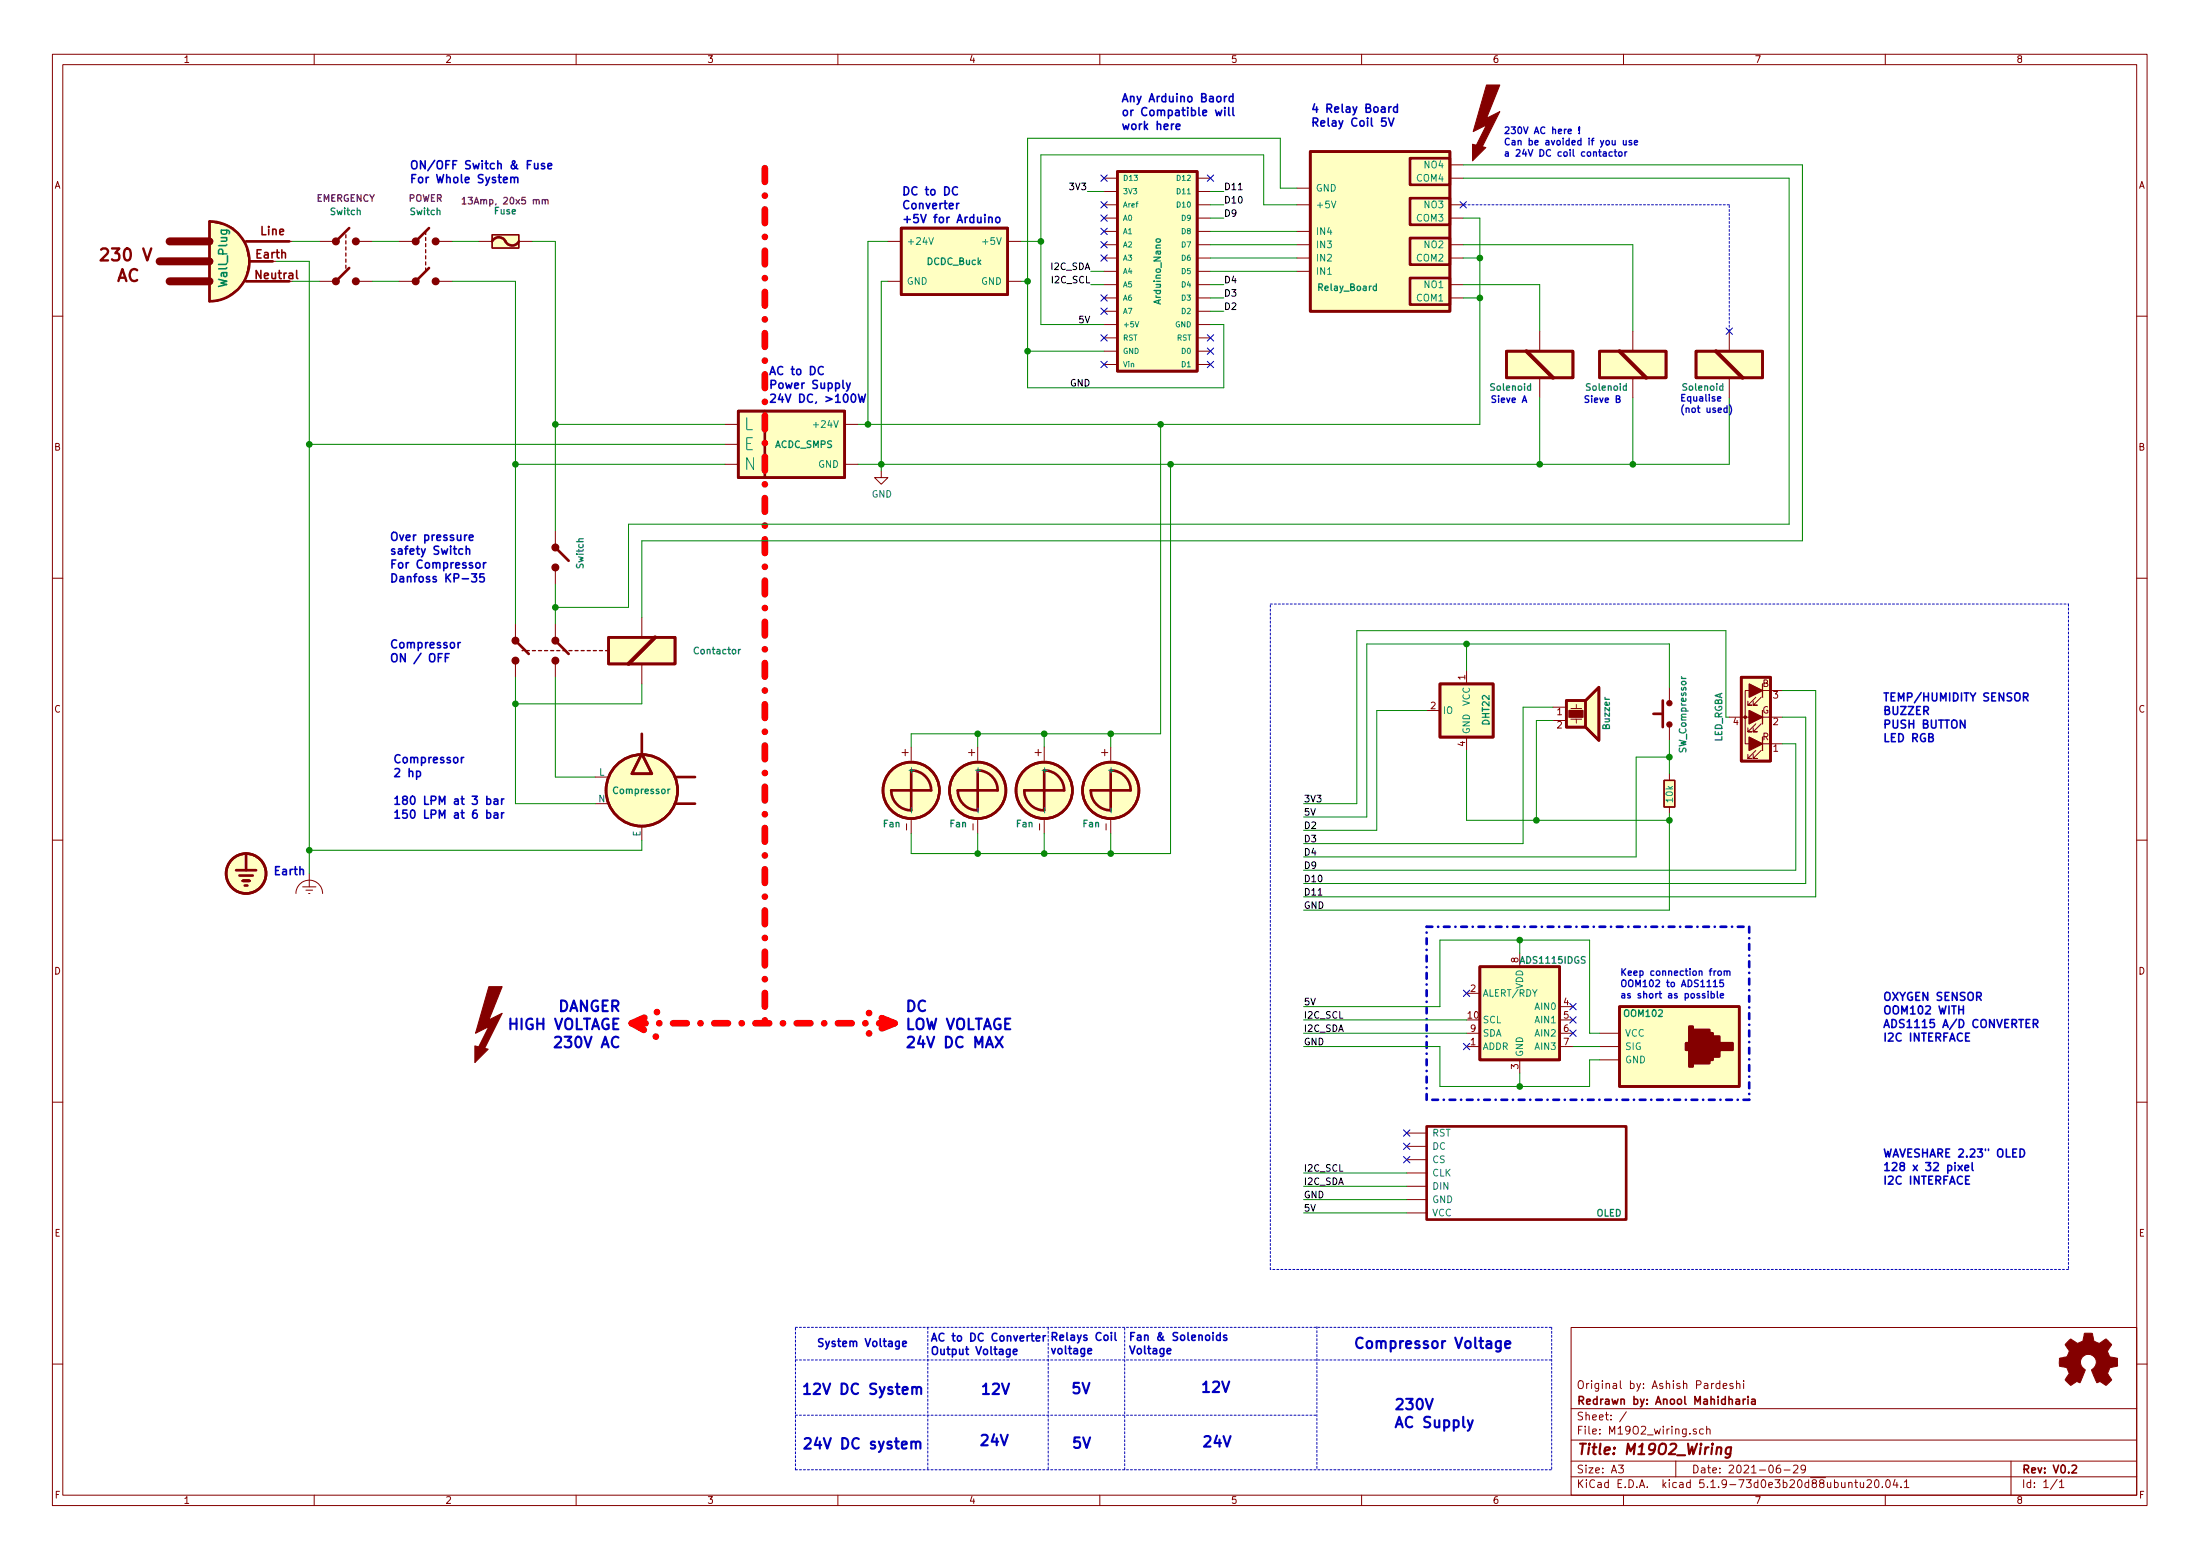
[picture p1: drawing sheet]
<svg xmlns="http://www.w3.org/2000/svg" width="297mm" height="210mm" viewBox="0 0 297 210" stroke-linecap="round" stroke-linejoin="round" font-family="sans-serif">
<g fill="none" stroke="#840000" stroke-width=".14">
<path d="M7.1 7.3h282.8v195.9h-282.8zM8.5 8.7h280v193.1h-280zM42.4 7.3v1.4M77.8 7.3v1.4M113.1 7.3v1.4M148.5 7.3v1.4M183.8 7.3v1.4M219.2 7.3v1.4M254.5 7.3v1.4M34.1 35.3h3.2M36.3 38h3.2M36.3 32.6h3.2"/>
<path d="M43.1 38h1.8M43.1 32.6h1.8M48.5 38h1.8M48.5 32.6h1.8M53.9 38h1.8M53.9 32.6h1.8M59.3 38h1.8M59.3 32.6h1.8M64.7 32.6h1.8M70 32.6h1.8M119.9 38h1.8M119.9 32.6h1.8"/>
<path d="M136 38h1.8M136 32.6h1.8M149.1 27.6h1.8M149.1 34.8h1.8M149.1 29.4h1.8M149.1 24h1.8M149.1 36.6h1.8M149.1 33h1.8M149.1 31.2h1.8M149.1 38.4h1.8M149.1 25.8h1.8M161.6 27.6h1.8"/>
<path d="M161.6 34.8h1.8M161.6 29.4h1.8M161.6 24h1.8M161.6 36.6h1.8M161.6 33h1.8M161.6 31.2h1.8M161.6 38.4h1.8M161.6 25.8h1.8M175.1 27.6h1.8M175.1 34.8h1.8M175.1 25.4h1.8M175.1 36.6h1.8"/>
<path d="M175.1 33h1.8M175.1 31.2h1.8M195.8 27.6h1.8M195.8 34.8h1.8M195.8 29.4h1.8M195.8 24h1.8M195.8 33h1.8M195.8 38.4h1.8M195.8 22.2h1.8M7.1 42.7h1.4M97.9 57.3h1.8M97.9 60h1.8"/>
<path d="M114 57.3h1.8M149.1 40.2h1.8M149.1 43.8h1.8M149.1 42h1.8M149.1 47.4h1.8M149.1 49.2h1.8M149.1 45.6h1.8M161.6 40.2h1.8M161.6 43.8h1.8M161.6 42h1.8M161.6 47.4h1.8M161.6 49.2h1.8"/>
<path d="M161.6 45.6h1.8M195.8 40.2h1.8M207.9 44.7v2.7M207.9 51v2.7M220.5 44.7v2.7M220.5 51v2.7M233.5 44.7v2.7M233.5 51v2.7M288.5 42.7h1.4M7.1 78h1.4M75 71.6v1.8M75 77v1.8"/>
<path d="M97.9 62.7h1.8M114 62.7h1.8M119 63.6v.9h.9l-.9 .9-.9-.9h.9M288.5 78h1.4M69.6 84.2v1.8M69.6 89.6v1.8M75 84.2v1.8M75 89.6v1.8M86.7 83.3v2.7M86.7 89.6v2.7M192.6 95.9h1.8M198 90.5v1.8"/>
<path d="M198 99.5v1.8M209.7 95.4h1.8M209.7 97.2h1.8M212.1 97.1h1.4M212.1 95.6h1.4M212.8 95.1v.5M212.8 97.1v.5M225.4 92.7v1.8M225.4 98.1v1.8M233.5 96.8h7.2M236.2 95.9v1.8zM236.2 97.7h.1"/>
<path d="M236.2 99.5v1.8zM237.1 94.1l-1.1 1.1h.5h-.5v-.6M237.1 97.7l-1.1 1.1h.5h-.5v-.6M237.8 94.1l-1.1 1.1h.6h-.6v-.6M237.8 97.7l-1.1 1.1h.6h-.6v-.6M238 95.9v1.8M238 99.5v1.8M240.7 93.2h-5.1v7.2h5.1M7.1 113.4h1.4M40.9 119.7h1.8M41.8 117.9v1.8M80.4 104.9h1.8"/>
<path d="M80.4 108.5h1.8M86.7 111.6v1.8M123 100.8v1.8M123 110.7v1.8M132 100.8v1.8M132 110.7v1.8M141 100.8v1.8M141 110.7v1.8M150 100.8v1.8M150 110.7v1.8M225.4 104.4v.9M225.4 108.9v.9"/>
<path d="M236.2 101.3h.1M237.1 101.3l-1.1 1.1h.5h-.5v-.6M237.8 101.3l-1.1 1.1h.6h-.6v-.6M288.5 113.4h1.4M40 120.6a1.8 1.8 0 0 1 1.8-1.8 1.8 1.8 0 0 1 1.8 1.8M41.3 120.1h.9M41.7 120.6h.1M198 139.4h1.8M198 134.1h1.8M205.2 128.7v1.8M210.6 139.4h1.8M210.6 135.8h1.8"/>
<path d="M210.6 137.6h1.8M216 139.4h2.7M7.1 148.7h1.4M189.9 158.3h2.7M189.9 156.5h2.7M189.9 154.7h2.7M189.9 152.9h2.7M198 141.2h1.8M205.2 143v1.8M210.6 141.2h1.8M216 143h2.7M216 141.2h2.7"/>
<path d="M288.5 148.7h1.4M189.9 160.1h2.7M189.9 161.9h2.7M189.9 163.7h2.7M212.1 179.1h76.4v22.7h-76.4zM7.1 184.1h1.4M212.1 199.3h76.4M212.1 197.2h76.4M212.1 194.3h76.4M212.1 190.1h76.4M218.5 197.7h.7l-.4 .4 .3 .1v.5l-.1 .1-.5-.1M219.6 190.5l-.9 1.4"/>
<path d="M226.3 197.2v2.1M229 192.9a.25 .25 0 0 0-.4 .1l.2 .2h.2l.1 .1-.2 .2h-.3M230 192.9l-.3-.1-.2 .2 .1 .5h.4M230.4 192.9h.1a.26 .26 0 0 1 .4 .1v.5M230.4 192.5v1M232.2 186.7h-.3l-.2 .2v.4l.2 .1 .3-.1M232.2 186.3v1.1M232.7 187.1l.5-.2-.1-.2h-.3l-.1 .1v.5h.4M234 186.7a.25 .25 0 0 0-.4 .2l.4 .3-.1 .2-.3-.1M234.5 186.8l.1-.1h.3v.7M234.5 186.3v1.1M235.4 186.3v.1"/>
<path d="M235.4 186.7v.7M240.3 197.7l-.3 .1a.68 .68 0 0 0 0 1l.4-.1v-.4l-.2-.2-.3 .1-.1 .1M240.9 198.4h.8M242.2 197.8l.4-.1 .1 .1v.2l-.6 .8h.6M243.8 198.2l-.2 .2h-.2l-.2-.2 .1-.4 .3-.1 .1 .1a.8 .8 0 0 1-.1 .9l-.3 .1M250.6 199.7v.9l.2 .2M252.1 199.8l.4-.1 .2 .3-.7 .8h.7M253.2 199.7h.2a.67 .67 0 0 1 0 1.1 .58 .58 0 0 1-.2-1.1zM254.7 199.7h.2a.56 .56 0 0 1 .3 .5 .56 .56 0 0 1-.3 .6 .71 .71 0 0 1-.2-1.1zM255.9 199.6l-.3 .8h.7M271.5 197.2v4.6M277.8 199.6l-.9 1.4"/>
<path d="M288.5 184.1h1.4M42.4 201.8v1.4M77.8 201.8v1.4M113.1 201.8v1.4M148.5 201.8v1.4M183.8 201.8v1.4M219.2 201.8v1.4M249.6 200.1h.2h.2l.1 .7M249.6 200.1v.7M250.4 200.1h.4M251.2 200.1v.6l.3 .1 .1-.1M251.6 200.1v.7"/>
<path d="M254.2 200.7v.1M254.5 201.8v1.4M256.1 200.1v.7M256.7 200.7v.1M257.1 200l.3-.3v1.1M257.1 200.8h.6M278.1 200l.3-.3v1.1M278.1 200.8h.6"/>
</g>
<path d="M235.4 188.8v.7M235.7 188.8l-.2 .1-.1 .1M236 188.5v.1M236 188.8v.7M236.5 188.9h.4l.1 .6M237 189.1h-.4l-.1 .2 .1 .2h.4M279.8 197.8l.4-.1 .1 .1 .1 .2-.7 .8h.7" fill="none" stroke="#840000" stroke-width=".22"/>
<path d="M233.7 195.3l-.2 1.3a.4 .4 0 0 1-.5 .1M233.7 195.4a.48 .48 0 0 0-.7 .2v.4l.1 .2h.1h.4" fill="none" stroke="#840000" stroke-width=".29"/>
<g fill="#ffffc2" stroke="#ffffc2" stroke-width=".14">
<path d="M224.7 105.3h1.4v3.6h-1.4z"/>
<path d="M86.7 101.7l1.3 2.7h-2.7z"/>
<path d="M218.7 135.8h16.1v10.8h-16.1z"/>
<path d="M82.2 86h8.9v3.6h-8.9z"/>
<path d="M176.9 20.5h18.9v21.5h-18.9z"/>
<path d="M199.8 130.5h10.8v12.5h-10.8z"/>
<path d="M66.5 31.7h3.5v1.8h-3.5z"/>
<path d="M235.1 91.4h3.9v11.3h-3.9z"/>
<path d="M229 47.4h9v3.6h-9z"/>
<path d="M211.5 94.5h2.6v3.6h-2.6z"/>
<path d="M214.1 94.5l1.8-1.8v7.2l-1.8-1.8z"/>
<path d="M194.4 92.3h7.2v7.2h-7.2z"/>
<path d="M28.3 29.9l2.2 .4 .9 .5 .9 .9 .9 1.3 .5 2.3-.5 2.2-.9 1.4-1.8 1.3-1.3 .5h-.9z"/>
<path d="M203.4 47.4h9v3.6h-9z"/>
<path d="M150.9 23.1h10.7v27h-10.7z"/>
<path d="M216 47.4h8.9v3.6h-8.9z"/>
<path d="M99.7 55.5h14.3v9h-14.3z"/>
<path d="M121.7 30.8h14.3v9h-14.3z"/>
<circle cx="86.7" cy="106.7" r="4.8"/>
<circle cx="132" cy="106.7" r="3.8"/>
<circle cx="141" cy="106.7" r="3.8"/>
<circle cx="150" cy="106.7" r="3.8"/>
<circle cx="123" cy="106.7" r="3.8"/>
<circle cx="33.2" cy="117.9" r="2.69"/>
</g>
<g fill="none" stroke="#840000" stroke-width=".18">
<path d="M28.3 29.9l2.2 .4 .9 .5 .9 .9 .9 1.3 .5 2.3-.5 2.2-.9 1.4-1.8 1.3-1.3 .5h-.9zM44.9 38h.4M44.9 32.6h.4M48 38h.5M48 32.6h.5M55.7 38h.4M55.7 32.6h.4M58.8 38h.5M58.8 32.6h.5M66.5 31.7h3.5v1.8h-3.5zM75 73.4v.5M75 76.6v.4"/>
<path d="M69.6 86v.5M69.6 89.2v.4M75 86v.5M75 89.2v.4M238 92.3v1.8M238 95.9v1.8M238 99.5v1.8M224.7 105.3h1.4v3.6h-1.4z"/>
</g>
<g fill="none" stroke="#840000" stroke-width=".36">
<path d="M28.3 29.9v10.8M28.3 29.9a5.4 5.4 0 0 1 5.4 5.4 5.4 5.4 0 0 1-5.4 5.4M33.2 38h5.9M33.2 32.6h5.9M33.7 35.3h3.1M47.1 36.2l-1.8 1.8M47.1 30.8l-1.8 1.8M57.9 30.8l-1.8 1.8M57.9 36.2l-1.8 1.8M66.5 32.6a1.05 1.05 0 0 1 1-.6 1.05 1.05 0 0 1 .9 .8 1 1 0 0 0 1.6-.2M121.7 30.8h14.3v9h-14.3zM150.9 23.1h10.7v27h-10.7z"/>
<path d="M176.9 20.5h18.9v21.5h-18.9zM190.4 21.4h5.4v3.5h-5.4zM190.4 26.7h5.4v3.6h-5.4zM190.4 32.1h5.4v3.6h-5.4zM190.4 37.5h5.4v3.6h-5.4zM99.7 55.5h14.3v9h-14.3zM103.3 55.5v9M203.4 47.4h9v3.6h-9zM216 47.4h8.9v3.6h-8.9zM229 47.4h9v3.6h-9zM75 73.9l1.8 1.8M69.6 86.5l1.8 1.8"/>
<path d="M75 86.5l1.8 1.8M82.2 86h8.9v3.6h-8.9zM86.7 99v2.7M194.4 92.3h7.2v7.2h-7.2zM211.5 94.5h2.6v3.6h-2.6zM214.1 94.5l1.8-1.8v7.2l-1.8-1.8M223.2 96.3h1.3M224.5 94.5v3.6M235.1 91.4h3.9v11.3h-3.9zM31.9 117.4h2.7M32.3 118.2h1.8M33 119.5h.4"/>
<path d="M33.2 115.2v2.2M33.7 118.9h-.9h.9M86.7 101.7l1.3 2.7h-2.7zM91.1 108.5h2.7M91.1 104.9h2.7M123 104a2.7 2.7 0 0 1 2.7 2.7h-5.4a2.7 2.7 0 0 0 2.7 2.7zM132 104a2.7 2.7 0 0 1 2.7 2.7h-5.4a2.7 2.7 0 0 0 2.7 2.7zM141 104a2.7 2.7 0 0 1 2.7 2.7h-5.4a2.7 2.7 0 0 0 2.7 2.7zM150 104a2.7 2.7 0 0 1 2.7 2.7h-5.4a2.7 2.7 0 0 0 2.7 2.7zM199.8 130.5h10.8v12.5h-10.8zM218.7 135.8h16.1v10.8h-16.1zM192.6 152h27v12.6h-27z"/>
<circle cx="33.2" cy="117.9" r="2.69"/>
<circle cx="86.7" cy="106.7" r="4.8"/>
<circle cx="123" cy="106.7" r="3.8"/>
<circle cx="132" cy="106.7" r="3.8"/>
<circle cx="141" cy="106.7" r="3.8"/>
<circle cx="150" cy="106.7" r="3.8"/>
</g>
<g fill="#840000" stroke="#840000" stroke-width=".18">
<path d="M236.2 92.3l1.8 .9-1.8 .9z"/>
<path d="M236.2 95.9l1.8 .9-1.8 .9z"/>
<path d="M236.2 99.5l1.8 .9-1.8 .9z"/>
<path d="M211.8 95.9h1.9v.9h-1.9z"/>
<circle cx="45.3" cy="38" r=".45"/>
<circle cx="48" cy="38" r=".45"/>
<circle cx="56.1" cy="32.6" r=".45"/>
<circle cx="58.8" cy="32.6" r=".45"/>
<circle cx="56.1" cy="38" r=".45"/>
<circle cx="58.8" cy="38" r=".45"/>
<circle cx="75" cy="86.5" r=".45"/>
<circle cx="75" cy="89.2" r=".45"/>
<circle cx="69.6" cy="86.5" r=".45"/>
<circle cx="69.6" cy="89.2" r=".45"/>
<circle cx="75" cy="73.9" r=".45"/>
<circle cx="75" cy="76.6" r=".45"/>
<circle cx="45.3" cy="32.6" r=".45"/>
<circle cx="48" cy="32.6" r=".45"/>
</g>
<path d="M228.1 138.5h.4v.5h2.3v.4h.4v.5h.9v.9h1.8v.9h-1.8v.9h-.9v.4h-.4v.5h-2.3v.4h-.4v-2.2h-.5v-.9h.5z" fill="#840000" stroke="#840000" stroke-width=".36"/>
<path d="M206.1 47.4l3.6 3.6M218.7 47.4l3.6 3.6M231.7 47.4l3.6 3.6M88.5 86l-3.6 3.6" fill="none" stroke="#840000" stroke-width=".54"/>
<path d="M125.4 32.1l.3 .9 .3-.9M179.8 27.1l.3 1 .3-1M109.8 57.3h.7M153.3 43.4l.2 .7 .3-.7M123.1 109v.7M132.1 109v.7M141 109v.7M150 109v.7" fill="none" stroke="#008484" stroke-width=".14"/>
<path d="M62.4 26.9l.3-.3v.9M62.4 27.5h.5M73.6 27.1l.1-.2 .3 .1v.5" fill="none" stroke="#840084" stroke-width=".18"/>
<g fill="#840000" stroke="#840000" stroke-width=".14">
<path d="M198.8 19.5l1.8 .4-1.8 1.8z"/>
<path d="M200.7 11.5h1.8l-1.8 4.5 1.8-.9-2.7 5.4h-.9l1.8-3.6-1.8 .9z"/>
<path d="M64.1 141.1l1.8 .5-1.8 1.8z"/>
<path d="M66 133.2h1.8l-1.8 4.4 1.8-.9-2.7 5.4h-.9l1.8-3.6-1.8 .9z"/>
<path d="M279.2 181.1l.4-.4 .6 .4a.44 .44 0 0 0 .7 0l.3-.1 .2-1.1h1.1l.1 .4a.8 .8 0 0 0 .5 .9l.3 .1 1-.6 .7 .7-.3 .5a.53 .53 0 0 0-.1 .9l.1 .3 1.1 .2v1.1l-1 .2h-.1a.84 .84 0 0 0-.1 1l.4 .6-.3 .4-.5 .4-.5-.4a.38 .38 0 0 0-.6 0l-.8-1.7a1.65 1.65 0 0 0 .6-1.3 1.09 1.09 0 0 0-1.8-.5 1.09 1.09 0 0 0 .4 1.8l-.7 1.6a.28 .28 0 0 1-.2 .1 .28 .28 0 0 1-.3-.2l-.8 .6-.7-.7-.1-.1 .6-.8-.2-.4a.5 .5 0 0 0-.6-.5l-.5-.2v-1l.3-.1a.79 .79 0 0 0 .8-.5 .51 .51 0 0 0-.1-.8l-.3-.5z"/>
<circle cx="235.6" cy="96.8" r=".18"/>
<circle cx="225.4" cy="94.9" r=".36"/>
<circle cx="225.4" cy="97.8" r=".36"/>
</g>
<path d="M21.6 35.3h6.7M22.9 38h5.4M22.9 32.6h5.4" fill="none" stroke="#840000" stroke-width="1.1"/>
<path d="M46.7 31.7v4.9M57.5 31.2v5.4M82.2 87.8h-11.7" fill="none" stroke="#600008" stroke-width=".18" stroke-dasharray=".4 .4"/>
<path d="M85.3 138.1l4.1-1.8M85.3 138.1l4.1 2.2M85.3 138.1h35.9M120.8 138.1l-4.5 1.8M120.8 138.1l-4.5-1.8" fill="none" stroke="#f00" stroke-width=".9" stroke-dasharray="1.8 1.8 0 1.8"/>
<g fill="none" stroke="#0000c2" stroke-width=".14" stroke-dasharray=".3 .3">
<path d="M233.5 27.6h-35.9M233.5 44.7v-17.1M171.5 81.5h107.8M279.3 81.5v89.8M107.4 179.1h102.1M125.3 179.1v19.2M141.5 179.1v19.2M151.9 179.2v19.1M171.5 171.3v-89.8M177.8 179v19.3M209.5 179.1v19.2M279.3 171.3h-107.8"/>
<path d="M107.4 198.3v-19.3M107.4 198.3h102.1M107.4 191h70.4M107.4 183.5h102"/>
</g>
<path d="M103.3 22.7v116.7" fill="none" stroke="#f90000" stroke-width=".9" stroke-dasharray="1.8 1.8 0 1.8"/>
<path d="M192.6 125.1h43.6M236.2 125.1v23.3M192.6 148.4v-23.3M236.2 148.4h-43.6" fill="none" stroke="#0000c2" stroke-width=".36" stroke-dasharray=".8 .8 0 .8"/>
<g fill="none" stroke="#008400" stroke-width=".14">
<path d="M37.3 35.3h4.5v82.6M39.5 32.6h3.6M39.5 38h3.6M50.3 32.6h3.6M50.3 38h3.6M61.1 32.6h3.6M61.1 38h8.5v46.2M71.8 32.6h3.2v39M119.9 32.6h-2.7v24.7M119.9 38h-.9v25.6M137.8 32.6h2.7M137.8 38h.9"/>
<path d="M146.8 25.8h2.3M147.3 38.4h1.8M147.3 36.6h1.8M163.4 25.8h1.8M163.4 27.6h1.8M163.4 29.4h1.8M163.4 38.4h1.8M163.4 36.6h11.7M163.4 34.8h11.7M163.4 33h11.7M163.4 31.2h11.7M175.1 25.4h-2.2v-6.7h-34.2v33.6h26.5v-8.5h-1.8"/>
<path d="M175.1 27.6h-4.5v-6.7h-30.1v22.9h8.6M197.6 24h44v46.7h-156.7v11.3h-9.9M197.6 29.4h2.2v27.9h-84M197.6 38.4h10.3v6.3M197.6 34.8h2.2M197.6 33h22.9v11.7M197.6 22.2h45.8v50.8h-156.7v10.3M41.8 60h56.1M75 57.3h22.9M138.7 47.4h10.4M156.7 57.3v41.7h-33.7v1.8M163.4 40.2h1.8"/>
<path d="M163.4 42h1.8M197.6 40.2h2.2M207.9 53.7v9M220.5 53.7v9M233.5 53.7v9h-117.7M69.6 62.7h28.3M75 78.8v5.4M158 62.7v52.5h-35v-2.7M69.6 91.4v17.1h10.8M75 91.4v13.5h5.4M86.7 92.3v2.7h-17.1M132 99v1.8"/>
<path d="M141 99v1.8M150 99v1.8M192.6 95.9h-6.7v16.1h-9.9M198 86.9v3.6M209.7 95.4h-4.1v18.4h-29.6M209.7 97.2h-2.3v13.5M225.4 92.7v-5.8h-40.9v23.4h-8.5M225.4 99.9v4.5M233.5 96.8h-.5v-11.7h-49.8v23.4h-7.2M240.7 96.8h3.1v22.4h-67.8M240.7 93.2h4.5v27.8h-69.2M86.7 113.4v1.3h-44.9"/>
<path d="M132 112.5v2.7M141 112.5v2.7M150 112.5v2.7M198 101.3v9.4h27.4M225.4 102.2h-4.5v13.4h-44.9M225.4 109.8v13h-49.4M240.7 100.4h1.8v17h-66.5M176 135.8h18.4v-8.9h20.2v12.5h1.4M176 139.4h22M176 137.6h22M205.2 126.9v1.8M176 141.2h18.4v5.4h20.2v-3.6h1.4"/>
<path d="M176 158.3h13.9M205.2 144.8v1.8M212.4 141.2h3.6M176 163.7h13.9M176 161.9h13.9M176 160.1h13.9"/>
</g>
<g fill="none" stroke="#0000c2" stroke-width=".18">
<path d="M211.7 17.7h.5l-.1-.2-.2-.1-.2 .2 .1 .4h.3M213.2 17.9v.1M213.2 17.1v.6M219.2 19v.5l.2 .1 .2-.1M219.6 19v.6M220.3 19h-.2l-.2 .1 .1 .1 .3 .1v.2h-.4M220.7 19.3l.4-.1v-.2h-.3l-.1 .1v.4h.4M217.7 20.5h-.3l-.2 .2 .1 .3h.4M217.9 20.5h.4M218.1 20.2v.8l.2 .1M218.6 20.5h.2l.2 .2v.2l-.2 .2-.2-.1-.1-.1zM219.4 20.5v.6"/>
<path d="M219.7 20.5l-.3 .2M205.5 54.3l.3-.9 .3 .9M218.2 53.8h.4l.1-.3-.5-.1v.9h.4l.2-.2v-.1l-.3-.2M231.9 53.8h.4v-.2l-.3-.1-.1 .2v.4h.4M233.5 54.6a.99 .99 0 0 1 0 1.4M231 134.1h.3l.2 .1-.1 .4h-.4M231.3 132.5l.3-.2v.9M231.3 133.2h.6M231.9 133.8v.8l.1 .1M232 131.1l.2-.1 .2 .2-.1 .4h-.2l-.2-.1zM232.3 134.4l.4-.1v-.2h-.3l-.1 .1v.4h.4M232.7 132.3h-.5v.4l.1-.1 .4 .1v.4l-.2 .1-.3-.1"/>
<path d="M232.8 131.1l.1-.1 .2 .1 .1 .5M232.8 131v.6M233.2 131.2l.1-.2 .2 .1 .1 .5"/>
</g>
<g fill="none" stroke="#0000c2" stroke-width=".22">
<path d="M158.8 17.1l.5-.1v-.2l-.3-.1-.2 .2 .1 .5h.4M164.1 14.9l.2 .7 .2-.5 .2 .5 .3-.7M165.4 14.9v.7M165.9 14.5v.9l.2 .2M166.5 13.1l-.4-.1-.1 .2v.3l.1 .2h.4M166.5 14.5v.9l.1 .2M166.5 12.6v1.1M187.1 15.9h-.5l-.1 .5 .2-.1 .4 .1 .1 .1-.1 .4-.2 .1-.4-.1M187.5 15.9l.3 1.1 .4-1.1M187.8 14.4l-.2 .1-.1 .1M188.7 14.5l-.3-.1-.3 .2v.3l.2 .2h.4M188.7 14.1v1.1"/>
<path d="M69 24l.1-.1 .3 .1 .1 .7M69.5 24.1l.1-.2 .3 .1v.7M72.2 22.1v.6l.3 .1 .1-.1M72.6 22.1v.7M73.5 22.1a.25 .25 0 0 0-.4 .1l.1 .2 .3 .1 .1 .1-.2 .2-.3-.1M74 22.4l.5-.1-.1-.2h-.3l-.1 .1v.5h.4M129.3 25.3a.45 .45 0 0 0-.6 0 .45 .45 0 0 0-.1 .5 .41 .41 0 0 0 .2 .5 .41 .41 0 0 0 .5-.1M129.5 27.4l-.2 .1-.1 .2M133.5 29.4h.1a.25 .25 0 0 1 .4 .1v.5M134.5 29.4l.1-.1 .4 .1v.4l-.1 .2h-.3l-.1-.1zM111.2 49.5a.45 .45 0 0 0-.6 .1 .45 .45 0 0 0-.1 .5 .41 .41 0 0 0 .2 .4 .41 .41 0 0 0 .5-.1M114.3 51.7l.2 .7"/>
<path d="M114.8 51.7l-.4 1-.1 .1M115 53.3l.2-.1a.58 .58 0 0 1 .2 1l-.1 .1a.61 .61 0 0 1-.3-1zM115.9 53.2l.3 1.1 .2-.8 .2 .8 .2-1.1M63 74.2l.1-.1h.3v.7M63 73.7v1.1M63.4 72.6l.5-.2-.1-.1-.3-.1-.1 .2v.5h.4M63.7 77.4h.7l-.4 .5h.2l.2 .2-.1 .3-.2 .1h-.3l-.1-.1M65.3 75.9v.8M65.3 77.4h-.5v.6l.1-.1h.4l.1 .2-.1 .3-.1 .1-.4-.1M65.6 75.9l-.2 .1-.1 .1M59.7 88.2h-.5v1.1M60.1 88.7h.4"/>
<path d="M60.7 88.2h-.6v1.1M62.2 86.7l-.3 .1v.1M273.2 94.1l.5-.1 .1-.1v-.3l-.6-.1v1.1M273.5 94.1l.3 .5M56.3 104.1h.3l.2 .2v.3l-.1 .2h-.4M62.6 102.2l-.2 .1-.1 .1M65.7 107.9l.4-.1 .2 .2v.3l-.2 .2h-.4M65.7 109.7h.4l.2 .2v.3l-.2 .2h-.4M65.7 107.5v1M65.7 109.3v1.1M66.7 107.9h.5v.6M66.7 109.7h.5v.7"/>
<path d="M67.2 108.1h-.4l-.1 .2v.2h.1h.4M67.2 109.9l-.4 .1-.1 .1v.3h.1h.4M67.7 107.8v.7M67.7 109.7v.7M68 107.8l-.2 .1-.1 .1M68 109.7h-.2l-.1 .2M264.5 136.3h.6M265.1 135.8v1M274.1 137.6h-.5v1.1h.5M274.5 138.1h.5l.1-.2v-.2l-.6-.1v1.1M274.8 138.1l.3 .6M264.4 157.3l.5 .7"/>
<path d="M264.9 157.3l-.5 .7M265.3 157.6l.5-.1v-.2h-.3l-.2 .1v.5h.5M266.3 156.9v.9l.1 .2M272.7 155.1a.54 .54 0 0 1 .7 .5 .54 .54 0 0 1-.7 .5zM150.1 179.8v.1M150.6 179.8v.9l.1 .2M164.7 179.8v1.1M121.9 181.4l.5-.1-.1-.2-.3-.1-.1 .2v.5h.4M136.8 182.4l.5-.1v-.2h-.3l-.2 .1 .1 .5h.4M139.9 180.6l.5-.1v-.2h-.3l-.2 .1v.5h.5M140.9 180.3v.7M141.2 180.3h-.2l-.1 .2"/>
<path d="M146.9 182.3l.5-.1-.1-.2h-.3l-.1 .1v.6h.4M164.7 180.2h-.3l-.2 .2 .1 .4h.4M165.6 180.2a.25 .25 0 0 0-.4 .1l.1 .2 .3 .2-.1 .2-.3-.1"/>
</g>
<path d="M134.4 139.9l1 1.4M135.4 139.9l-1 1.4M74.9 140l.2-.1h.4a.37 .37 0 0 1 .2 .6l-.8 .8h.9M123 194.7a.35 .35 0 0 1 .7 0v.8M123.2 187.3a.34 .34 0 0 1 .6 .1v.7M123.7 194.7l.2-.2 .3 .1 .1 .9M123.8 187.4a.34 .34 0 0 1 .5-.2l.1 .9M192.5 188.8l.5 1.4 .4-1.4M198.9 191.7l-.5 1.3-.2 .1M202.6 181v1.1a.38 .38 0 0 1-.6 .2M202.6 181.1l-.4-.1-.2 .3v.4l.1 .2h.1h.4M203.2 181.4l.7-.1-.1-.2-.4-.1-.2 .2 .1 .7h.1h.4" fill="none" stroke="#0000c2" stroke-width=".29"/>
<g fill="#008400" stroke="#008400" stroke-width=".18">
<circle cx="220.5" cy="62.7" r=".36"/>
<circle cx="75" cy="82" r=".36"/>
<circle cx="198" cy="86.9" r=".36"/>
<circle cx="140.5" cy="32.6" r=".36"/>
<circle cx="138.7" cy="38" r=".36"/>
<circle cx="225.4" cy="102.2" r=".36"/>
<circle cx="199.8" cy="34.8" r=".36"/>
<circle cx="117.2" cy="57.3" r=".36"/>
<circle cx="207.4" cy="110.7" r=".36"/>
<circle cx="199.8" cy="40.2" r=".36"/>
<circle cx="207.9" cy="62.7" r=".36"/>
<circle cx="75" cy="57.3" r=".36"/>
<circle cx="141" cy="115.2" r=".36"/>
<circle cx="132" cy="115.2" r=".36"/>
<circle cx="41.8" cy="114.7" r=".36"/>
<circle cx="132" cy="99" r=".36"/>
<circle cx="41.8" cy="60" r=".36"/>
<circle cx="141" cy="99" r=".36"/>
<circle cx="205.2" cy="126.9" r=".36"/>
<circle cx="150" cy="99" r=".36"/>
<circle cx="156.7" cy="57.3" r=".36"/>
<circle cx="138.7" cy="47.4" r=".36"/>
<circle cx="119" cy="62.7" r=".36"/>
<circle cx="150" cy="115.2" r=".36"/>
<circle cx="225.4" cy="110.7" r=".36"/>
<circle cx="158" cy="62.7" r=".36"/>
<circle cx="69.6" cy="95" r=".36"/>
<circle cx="69.6" cy="62.7" r=".36"/>
<circle cx="205.2" cy="146.6" r=".36"/>
</g>
<g fill="none" stroke="#000084" stroke-width=".14">
<path d="M148.6 39.8l.9 .8M148.6 34.4l.9 .9M148.6 32.6l.9 .9M148.6 30.8l.9 .9M148.6 29l.9 .9M148.6 27.2l.9 .9M148.6 23.6l.9 .9M149.5 39.8l-.9 .8M149.5 34.4l-.9 .9M149.5 32.6l-.9 .9M149.5 30.8l-.9 .9M149.5 29l-.9 .9"/>
<path d="M149.5 27.2l-.9 .9M149.5 23.6l-.9 .9M163 23.6l.9 .9M163.9 23.6l-.9 .9M197.1 27.2l.9 .9M198 27.2l-.9 .9M148.6 48.8l.9 .8M148.6 45.2l.9 .8M148.6 41.6l.9 .8M149.5 48.8l-.9 .8M149.5 45.2l-.9 .8M149.5 41.6l-.9 .8"/>
<path d="M163 47l.9 .8M163 45.2l.9 .8M163 48.8l.9 .8M163.9 47l-.9 .8M163.9 45.2l-.9 .8M163.9 48.8l-.9 .8M233.1 44.3l.8 .8M233.9 44.3l-.8 .8M197.6 133.6l.8 .9M198.4 133.6l-.8 .9M211.9 137.2l.9 .9M211.9 135.4l.9 .9"/>
<path d="M211.9 139l.9 .9M212.8 137.2l-.9 .9M212.8 135.4l-.9 .9M212.8 139l-.9 .9M189.5 152.5l.9 .8M189.5 154.3l.9 .8M189.5 156.1l.9 .8M190.4 152.5l-.9 .8M190.4 154.3l-.9 .8M190.4 156.1l-.9 .8M197.6 140.8l.8 .9M198.4 140.8l-.8 .9"/>
</g>
<g font-size="2.3" fill="#840000">
<text x="14" y="35.2">230 V</text>
<text x="15.7" y="38">AC</text>
</g>
<g font-size="2.3" fill="#008484">
<text x="100.4" y="58.1">L</text>
<text x="100.4" y="60.8">E</text>
<text x="100.4" y="63.5">N</text>
</g>
<g font-size="2" fill="#0000c2">
<text x="75.3" y="136.5">DANGER</text>
<text x="122.1" y="136.5">DC</text>
<text x="68.7" y="139">HIGH VOLTAGE</text>
<text x="75.8" y="141.4">230V AC</text>
<text x="122.1" y="139">LOW VOLTAGE</text>
<text x="122.1" y="141.4">24V DC MAX</text>
<text x="182.7" y="182">Compressor Voltage</text>
<text x="108.1" y="188.2">12V DC System</text>
<text x="132.3" y="188.2">12V</text>
<text x="144.5" y="188.1">5V</text>
<text x="162" y="187.9">12V</text>
<text x="188.1" y="190.3">230V</text>
<text x="108.2" y="195.6">24V DC system</text>
<text x="132.1" y="195.1">24V</text>
<text x="144.6" y="195.5">5V</text>
<text x="162.2" y="195.3">24V</text>
<text x="188.1" y="192.7">AC Supply</text>
</g>
<text font-size="2" fill="#840000" x="212.8" y="196.3">Title: M19O2_Wiring</text>
<g font-size="1.6" fill="#840000">
<text x="34.7" y="34.9">Earth</text>
<text x="35.2" y="31.7">Line</text>
<text x="34.7" y="37.7">Neutral</text>
<text x="121.8" y="102">+</text>
<text x="130.7" y="102">+</text>
<text x="139.7" y="102">+</text>
<text x="148.7" y="102">+</text>
<text x="122.9" y="111.9" transform="rotate(-90 122.9 111.9)">-</text>
<text x="131.9" y="111.9" transform="rotate(-90 131.9 111.9)">-</text>
<text x="140.8" y="111.9" transform="rotate(-90 140.8 111.9)">-</text>
<text x="149.8" y="111.9" transform="rotate(-90 149.8 111.9)">-</text>
</g>
<text font-size="1.6" fill="#008484" x="30.7" y="38.5" transform="rotate(-90 30.7 38.5)">Wall_Plug</text>
<g font-size="1.5" fill="#0000c2">
<text x="151.3" y="13.8">Any Arduino Baord</text>
<text x="151.3" y="15.7">or Compatible will</text>
<text x="151.3" y="17.5">work here</text>
<text x="176.9" y="15.2">4 Relay Board</text>
<text x="176.9" y="17.1">Relay Coil 5V</text>
<text x="55.2" y="22.8">ON/OFF Switch &amp; Fuse</text>
<text x="55.2" y="24.7">For Whole System</text>
<text x="121.7" y="26.4">DC to DC</text>
<text x="121.7" y="28.2">Converter</text>
<text x="121.7" y="30.1">+5V for Arduino</text>
<text x="103.7" y="50.6">AC to DC</text>
<text x="103.7" y="52.5">Power Supply</text>
<text x="103.7" y="54.3">24V DC, &gt;100W</text>
<text x="52.5" y="73">Over pressure</text>
<text x="52.5" y="74.9">safety Switch</text>
<text x="52.5" y="76.7">For Compressor</text>
<text x="52.5" y="78.6">Danfoss KP-35</text>
<text x="52.5" y="87.5">Compressor</text>
<text x="52.5" y="89.4">ON / OFF</text>
<text x="254.1" y="94.6">TEMP/HUMIDITY SENSOR</text>
<text x="254.1" y="96.5">BUZZER</text>
<text x="254.1" y="98.3">PUSH BUTTON</text>
<text x="254.1" y="100.1">LED RGB</text>
<text x="53" y="103">Compressor</text>
<text x="53" y="104.9">2 hp</text>
<text x="53" y="108.6">180 LPM at 3 bar</text>
<text x="53" y="110.5">150 LPM at 6 bar</text>
<text x="36.8" y="118.1">Earth</text>
<text x="254.1" y="135.1">OXYGEN SENSOR</text>
<text x="254.1" y="136.9">OOM102 WITH</text>
<text x="254.1" y="138.7">ADS1115 A/D CONVERTER</text>
<text x="254.1" y="140.6">I2C INTERFACE</text>
<text x="254.1" y="156.2">WAVESHARE 2.23&quot; OLED</text>
<text x="254.1" y="158">128 x 32 pixel</text>
<text x="254.1" y="159.9">I2C INTERFACE</text>
<text x="110.2" y="181.8">System Voltage</text>
<text x="125.5" y="181">AC to DC Converter</text>
<text x="125.5" y="182.8">Output Voltage</text>
<text x="141.7" y="180.9">Relays Coil</text>
<text x="141.7" y="182.8">voltage</text>
<text x="152.3" y="180.9">Fan &amp; Solenoids</text>
<text x="152.3" y="182.8">Voltage</text>
</g>
<g font-size="1.5" fill="#840000">
<text x="212.8" y="191.7">Sheet: /</text>
<text x="212.8" y="189.6">Redrawn by: Anool Mahidharia</text>
<text x="212.8" y="187.4">Original by: Ashish Pardeshi</text>
<text x="212.8" y="193.6">File: M19O2_wiring.sch</text>
<text x="212.8" y="200.8">KiCad E.D.A. kicad 5.1.9-73d0e3b20d88ubuntu20.04.1</text>
<text x="212.8" y="198.8">Size: A3</text>
<text x="228.4" y="198.8">Date: 2021-06-29</text>
<text x="272.9" y="198.8">Rev: V0.2</text>
<text x="272.9" y="200.8">Id: 1/1</text>
</g>
<g font-size="1.3" fill="#840000">
<text x="24.7" y="8.5">1</text>
<text x="60.1" y="8.5">2</text>
<text x="95.5" y="8.5">3</text>
<text x="130.8" y="8.5">4</text>
<text x="166.2" y="8.5">5</text>
<text x="201.5" y="8.5">6</text>
<text x="236.9" y="8.5">7</text>
<text x="272.2" y="8.5">8</text>
<text x="7.3" y="25.4">A</text>
<text x="288.7" y="25.4">A</text>
<text x="7.3" y="60.8">B</text>
<text x="288.7" y="60.8">B</text>
<text x="193.2" y="95.7">2</text>
<text x="197.8" y="91.7" transform="rotate(-90 197.8 91.7)">1</text>
<text x="238" y="92.7">B</text>
<text x="239.4" y="94.3">3</text>
<text x="7.3" y="96.2">C</text>
<text x="197.8" y="100.7" transform="rotate(-90 197.8 100.7)">4</text>
<text x="210.2" y="96.5">1</text>
<text x="210.2" y="98.3">2</text>
<text x="234" y="97.9">4</text>
<text x="237.9" y="96.3">G</text>
<text x="238" y="99.9">R</text>
<text x="239.4" y="101.5">1</text>
<text x="239.4" y="97.9">2</text>
<text x="288.7" y="96.2">C</text>
<text x="7.3" y="131.5">D</text>
<text x="205" y="129.9" transform="rotate(-90 205 129.9)">8</text>
<text x="288.7" y="131.5">D</text>
<text x="198.2" y="137.5">10</text>
<text x="198.6" y="133.9">2</text>
<text x="211.1" y="135.7">4</text>
<text x="211.1" y="137.5">5</text>
<text x="198.6" y="141.1">1</text>
<text x="198.6" y="139.3">9</text>
<text x="211.1" y="139.3">6</text>
<text x="211.1" y="141.1">7</text>
<text x="205" y="144.3" transform="rotate(-90 205 144.3)">3</text>
<text x="7.4" y="166.9">E</text>
<text x="288.8" y="166.9">E</text>
<text x="7.4" y="202.2">F</text>
<text x="24.7" y="202.9">1</text>
<text x="60.1" y="202.9">2</text>
<text x="95.5" y="202.9">3</text>
<text x="130.8" y="202.9">4</text>
<text x="166.2" y="202.9">5</text>
<text x="201.5" y="202.9">6</text>
<text x="236.9" y="202.9">7</text>
<text x="272.2" y="202.9">8</text>
<text x="288.8" y="202.2">F</text>
</g>
<g font-size="1.3" fill="#008484">
<text x="192.4" y="22.7">NO4</text>
<text x="44.7" y="29">Switch</text>
<text x="55.5" y="29">Switch</text>
<text x="66.8" y="28.9">Fuse</text>
<text x="177.6" y="28.1">+5V</text>
<text x="177.6" y="25.8">GND</text>
<text x="191.4" y="29.9">COM3</text>
<text x="191.4" y="24.5">COM4</text>
<text x="192.4" y="28.1">NO3</text>
<text x="122.4" y="33">+24V</text>
<text x="125.2" y="35.8">DCDC_Buck</text>
<text x="133" y="33">+5V</text>
<text x="177.6" y="35.3">IN2</text>
<text x="177.6" y="33.5">IN3</text>
<text x="177.6" y="31.7">IN4</text>
<text x="191.4" y="35.3">COM2</text>
<text x="192.4" y="33.5">NO2</text>
<text x="122.4" y="38.4">GND</text>
<text x="132.5" y="38.4">GND</text>
<text x="156.7" y="40.9" transform="rotate(-90 156.7 40.9)">Arduino_Nano</text>
<text x="177.6" y="37.1">IN1</text>
<text x="178.1" y="39.3">Relay_Board</text>
<text x="191.4" y="40.7">COM1</text>
<text x="192.4" y="38.9">NO1</text>
<text x="201.4" y="52.7">Solenoid</text>
<text x="214.3" y="52.7">Solenoid</text>
<text x="227.3" y="52.7">Solenoid</text>
<text x="110.3" y="57.7">+24V</text>
<text x="104.6" y="60.5">ACDC_SMPS</text>
<text x="110.5" y="63.1">GND</text>
<text x="117.7" y="67.1">GND</text>
<text x="78.8" y="76.7" transform="rotate(-90 78.8 76.7)">Switch</text>
<text x="93.9" y="88.3">Contactor</text>
<text x="198.5" y="95.3" transform="rotate(-90 198.5 95.3)">VCC</text>
<text x="194.8" y="96.3">IO</text>
<text x="198.5" y="99.1" transform="rotate(-90 198.5 99.1)">GND</text>
<text x="201.1" y="97.8" transform="rotate(-90 201.1 97.8)">DHT22</text>
<text x="217.4" y="98.3" transform="rotate(-90 217.4 98.3)">Buzzer</text>
<text x="227.7" y="101.5" transform="rotate(-90 227.7 101.5)">SW_Compressor</text>
<text x="232.5" y="100.2" transform="rotate(-90 232.5 100.2)">LED_RGBA</text>
<text x="80.9" y="104.7">L</text>
<text x="82.9" y="107.1">Compressor</text>
<text x="123.5" y="104.1" transform="rotate(-90 123.5 104.1)">+</text>
<text x="132.5" y="104.1" transform="rotate(-90 132.5 104.1)">+</text>
<text x="141.4" y="104.1" transform="rotate(-90 141.4 104.1)">+</text>
<text x="150.4" y="104.1" transform="rotate(-90 150.4 104.1)">+</text>
<text x="80.8" y="108.3">N</text>
<text x="86.5" y="112.9" transform="rotate(-90 86.5 112.9)">E</text>
<text x="119.3" y="111.6">Fan</text>
<text x="128.3" y="111.6">Fan</text>
<text x="137.3" y="111.6">Fan</text>
<text x="146.2" y="111.6">Fan</text>
<text x="225.9" y="108.2" transform="rotate(-90 225.9 108.2)">10k</text>
<text x="205.4" y="130">ADS1115IDGS</text>
<text x="200.2" y="134.5">ALERT/RDY</text>
<text x="205.6" y="133.5" transform="rotate(-90 205.6 133.5)">VDD</text>
<text x="207.4" y="136.3">AIN0</text>
<text x="219.4" y="137.2">OOM102</text>
<text x="200.2" y="141.7">ADDR</text>
<text x="200.2" y="138.1">SCL</text>
<text x="200.2" y="139.9">SDA</text>
<text x="205.6" y="142.7" transform="rotate(-90 205.6 142.7)">GND</text>
<text x="207.4" y="138.1">AIN1</text>
<text x="207.4" y="139.9">AIN2</text>
<text x="207.4" y="141.7">AIN3</text>
<text x="219.4" y="143.5">GND</text>
<text x="219.4" y="141.7">SIG</text>
<text x="219.4" y="139.9">VCC</text>
<text x="193.3" y="155.2">DC</text>
<text x="193.3" y="153.4">RST</text>
<text x="193.3" y="158.7">CLK</text>
<text x="193.3" y="157">CS</text>
<text x="193.3" y="160.5">DIN</text>
<text x="193.3" y="162.3">GND</text>
<text x="193.3" y="164.1">VCC</text>
<text x="215.5" y="164.2">OLED</text>
</g>
<g font-size="1.3" fill="#0000c2">
<text x="202.9" y="18.1">230V AC here !</text>
<text x="202.9" y="19.6">Can be avoided if you use</text>
<text x="202.9" y="21.1">a 24V DC coil contactor</text>
<text x="201.2" y="54.4">Sieve A</text>
<text x="213.7" y="54.4">Sieve B</text>
<text x="226.7" y="54.2">Equalise</text>
<text x="226.7" y="55.7">(not used)</text>
<text x="218.7" y="131.7">Keep connection from</text>
<text x="218.7" y="133.2">OOM102 to ADS1115</text>
<text x="218.7" y="134.7">as short as possible</text>
</g>
<g font-size="1.3" fill="#840084">
<text x="42.7" y="27.2">EMERGENCY</text>
<text x="55.1" y="27.2">POWER</text>
<text x="63.1" y="27.6">13Amp, 20x5 mm</text>
</g>
<g font-size="1.3">
<text x="144.6" y="25.7">3V3</text>
<text x="165.2" y="25.7">D11</text>
<text x="165.2" y="27.5">D10</text>
<text x="165.2" y="29.3">D9</text>
<text x="142" y="36.4">I2C_SDA</text>
<text x="142.1" y="38.2">I2C_SCL</text>
<text x="165.2" y="38.2">D4</text>
<text x="165.2" y="40">D3</text>
<text x="165.2" y="41.8">D2</text>
<text x="145.7" y="43.6">5V</text>
<text x="144.5" y="52.2">GND</text>
<text x="176" y="113.7">D3</text>
<text x="176" y="111.9">D2</text>
<text x="176" y="110.1">5V</text>
<text x="176" y="108.3">3V3</text>
<text x="176" y="117.3">D9</text>
<text x="176" y="119.1">D10</text>
<text x="176" y="115.5">D4</text>
<text x="176" y="122.6">GND</text>
<text x="176" y="120.9">D11</text>
<text x="176" y="137.5">I2C_SCL</text>
<text x="176" y="135.7">5V</text>
<text x="176" y="141.1">GND</text>
<text x="176" y="139.3">I2C_SDA</text>
<text x="176" y="161.7">GND</text>
<text x="176" y="159.9">I2C_SDA</text>
<text x="176" y="158.1">I2C_SCL</text>
<text x="176" y="163.5">5V</text>
</g>
<g font-size="1" fill="#008484">
<text x="151.6" y="26.2">3V3</text>
<text x="151.6" y="29.8">A0</text>
<text x="151.6" y="28">Aref</text>
<text x="151.6" y="24.4">D13</text>
<text x="159.1" y="28">D10</text>
<text x="159.1" y="26.2">D11</text>
<text x="159.1" y="24.4">D12</text>
<text x="159.6" y="29.8">D9</text>
<text x="151.6" y="31.6">A1</text>
<text x="151.6" y="33.4">A2</text>
<text x="151.6" y="35.2">A3</text>
<text x="159.6" y="35.2">D6</text>
<text x="159.6" y="33.4">D7</text>
<text x="159.6" y="31.6">D8</text>
<text x="151.6" y="37">A4</text>
<text x="151.6" y="38.8">A5</text>
<text x="151.6" y="40.6">A6</text>
<text x="159.6" y="40.6">D3</text>
<text x="159.6" y="38.8">D4</text>
<text x="159.6" y="37">D5</text>
<text x="151.6" y="44.2">+5V</text>
<text x="151.6" y="42.4">A7</text>
<text x="151.6" y="47.8">GND</text>
<text x="151.6" y="46">RST</text>
<text x="158.7" y="44.2">GND</text>
<text x="158.9" y="46">RST</text>
<text x="159.6" y="47.8">D0</text>
<text x="159.6" y="42.4">D2</text>
<text x="151.6" y="49.5">Vin</text>
<text x="159.6" y="49.5">D1</text>
</g>
</svg>
